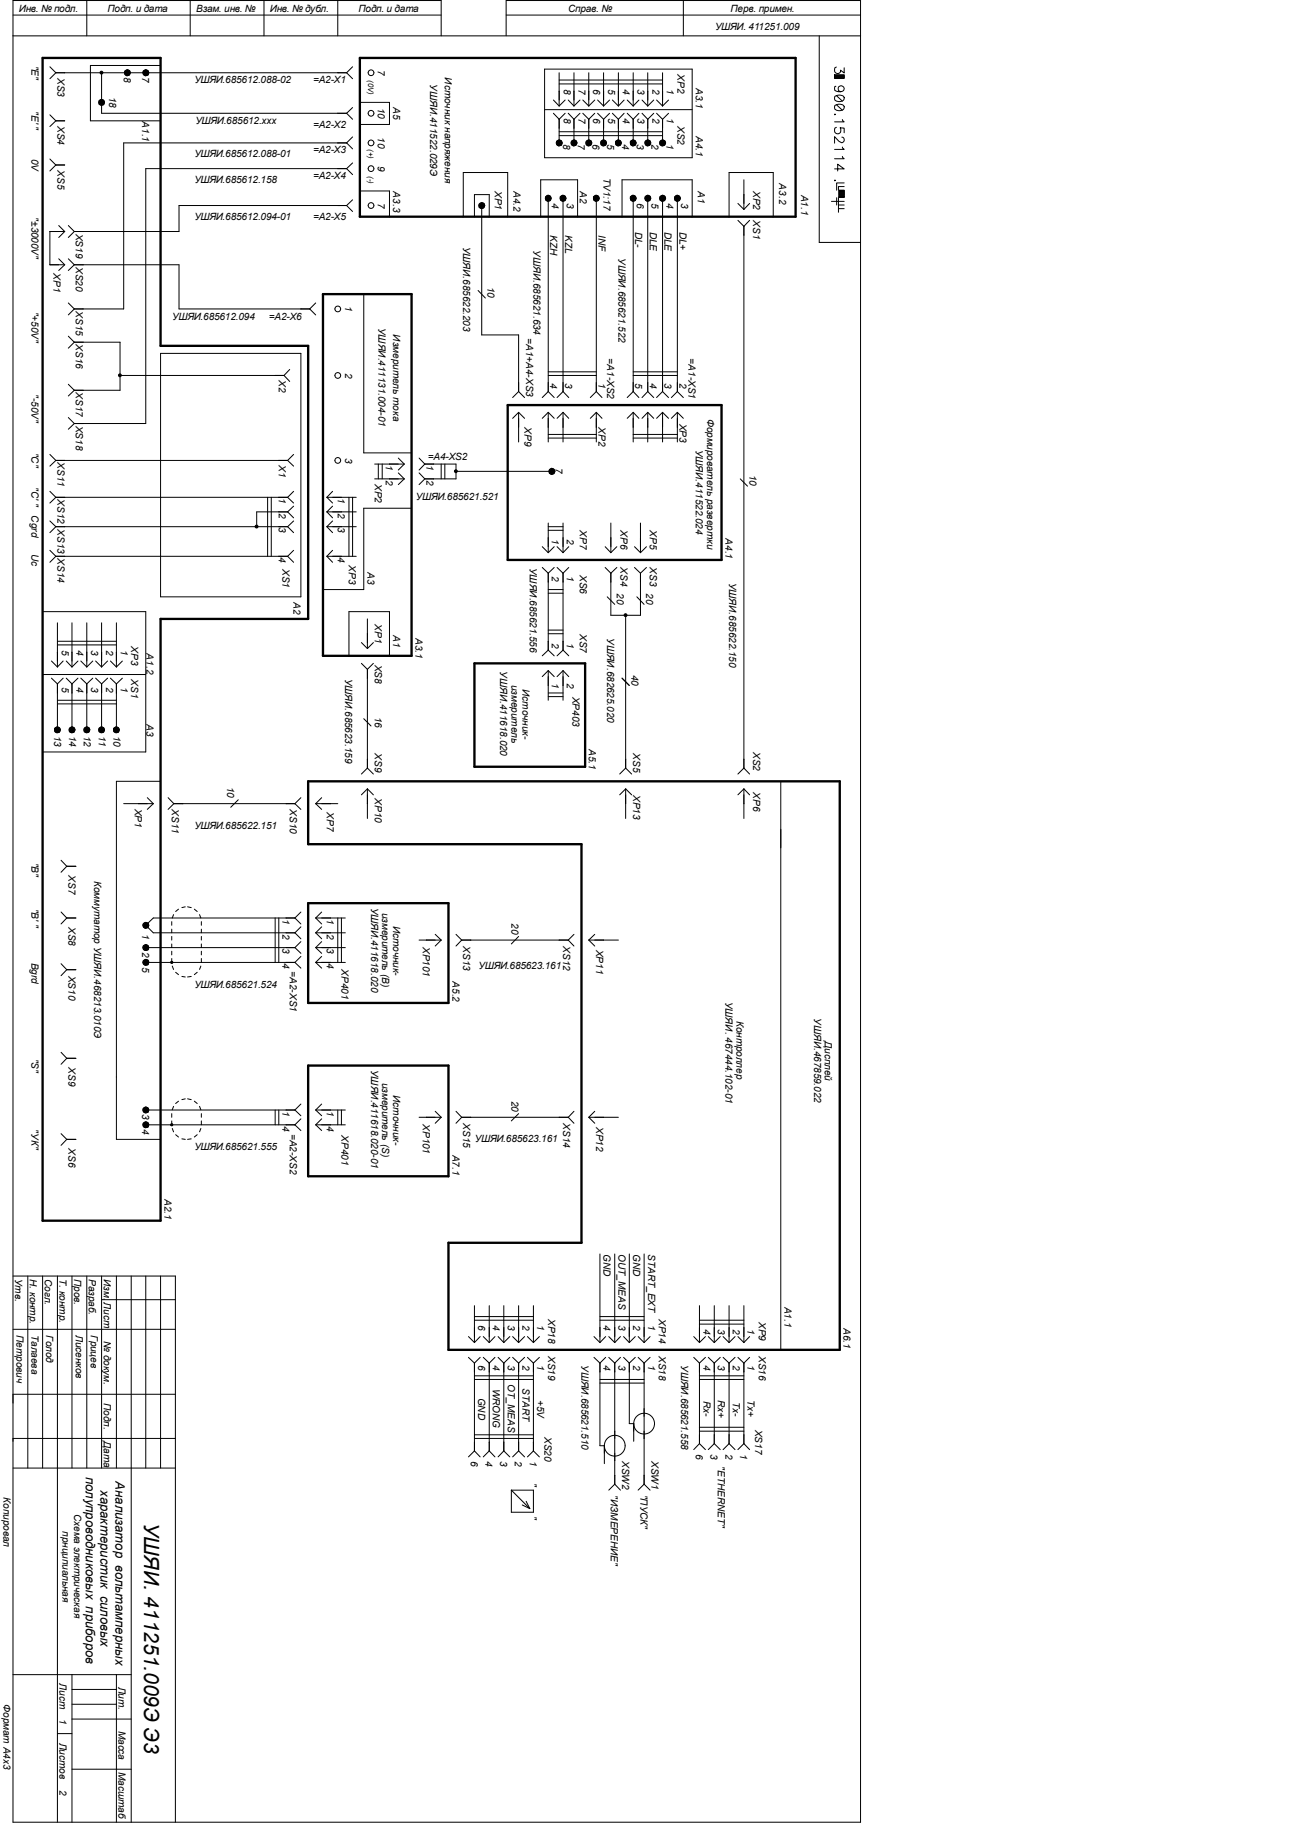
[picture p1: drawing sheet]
<svg xmlns="http://www.w3.org/2000/svg" width="210mm" height="297mm" viewBox="0 0 210 297" stroke-linecap="round" stroke-linejoin="round" font-family="sans-serif">
<g fill="#000" stroke="#000" stroke-width=".16">
<path d="M16.1 16.4l.4-.2 .4 .1 .1 .4-.1 .4h-.4l-.4-.1z" fill-rule="evenodd"/>
<path d="M20.3 11.6l.4-.3 .4 .2 .2 .4-.2 .3-.4 .2-.3-.3z" fill-rule="evenodd"/>
<path d="M23.3 11.6l.4-.3 .4 .2 .2 .4-.2 .3-.4 .2-.3-.3z" fill-rule="evenodd"/>
<path d="M78.1 33.3l.4-.3 .4 .1 .1 .4-.2 .4-.4 .1-.3-.2z" fill-rule="evenodd"/>
<path d="M88.9 32l.4-.2 .4 .2 .1 .3-.1 .4-.5 .1-.3-.2z" fill-rule="evenodd"/>
<path d="M90.7 23l.4-.2 .4 .1 .1 .4-.1 .4-.5 .1-.3-.2z" fill-rule="evenodd"/>
<path d="M91.3 32l.4-.2 .4 .2 .1 .3-.1 .4-.4 .1-.4-.2z" fill-rule="evenodd"/>
<path d="M93.1 23l.4-.2 .4 .1 .1 .4-.1 .4-.5 .1-.3-.2z" fill-rule="evenodd"/>
<path d="M95.5 23l.4-.2 .4 .1 .1 .4-.1 .4-.5 .1-.3-.2z" fill-rule="evenodd"/>
<path d="M96.7 32l.4-.2 .4 .2 .1 .3-.1 .4-.5 .1-.3-.2z" fill-rule="evenodd"/>
<path d="M97.9 23l.4-.2 .4 .1 .1 .4-.1 .4-.4 .1-.4-.2z" fill-rule="evenodd"/>
<path d="M100.3 23l.4-.2 .4 .1 .1 .4-.1 .4-.4 .1-.4-.2z" fill-rule="evenodd"/>
<path d="M102.7 23l.4-.2 .4 .1 .1 .4-.1 .4-.4 .1-.4-.2z" fill-rule="evenodd"/>
<path d="M102.7 32l.4-.2 .4 .2 .1 .3-.1 .4-.4 .1-.4-.2z" fill-rule="evenodd"/>
<path d="M105.1 23l.4-.2 .4 .1 .1 .4-.1 .4-.4 .1-.3-.2z" fill-rule="evenodd"/>
<path d="M105.1 32l.4-.2 .4 .2 .1 .3-.1 .4-.4 .1-.3-.2z" fill-rule="evenodd"/>
<path d="M107.5 23l.4-.2 .4 .1 .2 .4-.2 .4-.4 .1-.4-.2z" fill-rule="evenodd"/>
<path d="M107.5 32l.4-.2 .4 .2 .2 .3-.2 .4-.4 .1-.4-.2z" fill-rule="evenodd"/>
<path d="M109.9 32l.4-.2 .4 .2 .2 .3-.2 .4-.4 .1-.4-.2z" fill-rule="evenodd"/>
<path d="M89.5 76.6l.4-.3 .4 .2 .1 .3-.1 .4-.5 .1-.3-.2z" fill-rule="evenodd"/>
<path d="M8.9 118.7l.4-.3 .4 .2 .1 .3-.1 .4-.5 .1-.3-.2z" fill-rule="evenodd"/>
<path d="M11.3 118.7l.4-.3 .4 .2 .1 .3-.1 .4-.5 .1-.3-.2z" fill-rule="evenodd"/>
<path d="M13.7 118.7l.4-.3 .4 .2 .1 .3-.1 .4-.4 .1-.4-.2z" fill-rule="evenodd"/>
<path d="M16.1 118.7l.4-.3 .4 .2 .1 .3-.1 .4-.4 .1-.4-.2z" fill-rule="evenodd"/>
<path d="M18.5 118.7l.4-.3 .4 .2 .1 .3-.1 .4-.4 .1-.4-.2z" fill-rule="evenodd"/>
<path d="M23.3 150.5l.4-.2 .4 .1 .2 .3-.2 .4-.4 .2-.3-.3z" fill-rule="evenodd"/>
<path d="M23.3 156.5l.4-.2 .4 .1 .2 .4-.2 .4-.4 .1-.3-.2z" fill-rule="evenodd"/>
<path d="M23.3 154.1l.4-.2 .4 .2 .2 .3-.2 .4-.4 .1-.3-.2z" fill-rule="evenodd"/>
<path d="M27.9 156.7h.2v.2h-.2z" fill-rule="evenodd"/>
<path d="M23.3 180.6l.4-.3 .4 .2 .2 .3-.2 .4-.4 .1-.3-.2z" fill-rule="evenodd"/>
<path d="M23.3 183l.4-.2 .4 .1 .2 .3-.2 .4-.4 .1-.3-.1z" fill-rule="evenodd"/>
<path d="M27.9 183.1h.2v.2h-.2z" fill-rule="evenodd"/>
<circle cx="16.5" cy="11.8" r=".23"/>
<circle cx="19.5" cy="61.2" r=".23"/>
<circle cx="74.3" cy="76.8" r=".23"/>
<circle cx="41.8" cy="85.8" r=".23"/>
<circle cx="101.9" cy="100.2" r=".23"/>
</g>
<g fill="none" stroke="#000" stroke-width=".16">
<path d="M2.1 2.5h69.8M2.1 5.8h138.1M8.1 18.7l1 1M8.1 10.9l1 1M9.1 19.7h1.4M9.1 19.7l-1 .9M9.1 11.9h47.4M9.1 11.9l-1 .9M14.1 .1v5.7M16.6 11.9v6.6h39.9M26.2 10.7h-11.5v9h11.5M31 .1v5.7"/>
<path d="M43 .1v5.7M55 .1v5.7M56.5 18.5l.9 .9M56.5 11.9l.9 .9M57.4 17.5l-.9 1M57.4 10.9l-.9 1M58.6 16.7h4.9v3.6h-4.9M71.9 5.8v-5.7h-69.8v296.8h138.1v-296.8h-57.7v5.7M82.5 2.5h57.7M88.7 11.3h24.1v14.4h-24.1zM88.7 17.9h24.1M90.2 18.5l.9 .9"/>
<path d="M90.2 16.3l.9 1M91.1 11.9v5.4M91.1 19.4v3.9M91.1 13h16.8M91.1 13.7h16.8M92.1 18.5l-1 .9M92.1 16.3l-1 1M92.6 18.5l.9 .9M92.6 16.3l.9 1M93.5 11.9v5.4M93.5 19.4v3.9M94.5 18.5l-1 .9"/>
<path d="M94.5 16.3l-1 1M95 18.5l.9 .9M95 16.3l.9 1M95.9 11.9v5.4M95.9 19.4v3.9M96.9 18.5l-1 .9M96.9 16.3l-1 1M97.4 18.5l.9 .9M97.4 16.3l.9 1M98.3 11.9v5.4M98.3 19.4v3.9M99.3 18.5l-1 .9"/>
<path d="M99.3 16.3l-1 1M99.8 18.5l1 .9M99.8 16.3l1 1M100.8 11.9v5.4M100.8 19.4v3.9M101.7 18.5l-.9 .9M101.7 16.3l-.9 1M102.2 18.5l1 .9M102.2 16.3l1 1M103.2 11.9v5.4M103.2 19.4v3.9M104.1 18.5l-.9 .9"/>
<path d="M104.1 16.3l-.9 1M104.6 18.5l.9 .9M104.6 16.3l.9 1M105.5 11.9v5.4M105.5 19.4v3.9M106.5 18.5l-1 .9M106.5 16.3l-1 1M107 18.5l.9 .9M107 16.3l.9 1M107.9 11.9v5.4M107.9 19.4v3.9M108.9 18.5l-1 .9"/>
<path d="M108.9 16.3l-1 1M111.3 .1v5.7M133.5 5.8v33.7h6.7M136 12.2h1.5v.6h-1.5zM136 18.6h.1l-.1 .1zM136 12.2h1.5M136 12.3h1.5M136 12.4h1.5M136 12.5h1.5M136 12.6h1.5M136 12.7h1.5M136 15.7a1.07 1.07 0 0 1 1.5 .2v.2a.99 .99 0 0 1-1.5 .2z"/>
<path d="M136 17.2a1.07 1.07 0 0 1 1.5 .2v.2a.99 .99 0 0 1-1.5 .2zM136.2 14.1h-.2a.58 .58 0 0 0 .3 .8 .91 .91 0 0 0 1.2-.4 .49 .49 0 0 0-.4-.5 .49 .49 0 0 0-.5 .4 .49 .49 0 0 0 .4 .5M136.3 15.6l.9 .9M136.3 17.1l.9 .8M136.3 10.9a.53 .53 0 0 0-.4 .6 .53 .53 0 0 0 .6 .4 .53 .53 0 0 0 .4-.5l.6 .5v-.9M137.2 19.5l.3 .4h-1.5M8.1 25.9l1 1M9.1 26.9h1.4M9.1 26.9l-1 1M9.6 36.7l.9 1M10.5 37.7h-2.4v5.4h2.4M10.5 37.7l-.9 1"/>
<path d="M11.1 36.7l1 1M12.1 37.7l-1 1M56.5 33.5h-27.3v4.2h-17.1M56.5 23.3h-36.3v27h-8.1M56.5 23.3l.9 1M56.5 27.5h-32.8v41.5h-11.6M56.5 27.5l.9 .9M56.5 33.5l.9 1M57.4 22.3l-.9 1M57.4 26.5l-.9 1M57.4 32.6l-.9 .9M58.6 31.1h4.9v4.2"/>
<path d="M75.5 35.3v-7.2h7.2v7.2M77.3 35.3v-3.6h2.4v3.6M78.5 33.5v21.1h6v9.2M88.1 35.3v-6h6v6M89.3 32.2v31.6M91.1 21.5h16.8M91.1 22.1h16.8M91.7 32.2v31.6M97.2 32.2v31.6M101.3 35.3v-6h11.5v6M103.2 32.2v31.6M105.5 32.2v31.6"/>
<path d="M107.9 32.2v31.6M110.4 32.2v31.6M118.8 35.3v-7.2h7.2v7.2M120.2 35.9l1 1M120.2 33.1l1 1M121.2 29.3v4.8M121.2 36.9v88.2M122.1 35.9l-.9 1M122.1 33.1l-.9 1M135.5 32.8h2M136 27.5h1.5l-1-.7v1.1M136 29.4h.1l-.1 .1z"/>
<path d="M136.3 20.7a.54 .54 0 0 0-.4 .7 .54 .54 0 0 0 .7 .4 .54 .54 0 0 0 .4-.7l-.1-.3 .6 .1v.7M136.3 32.2v1.2M136.6 32.2v1.2M136.6 34h.9M136.7 31.7h.8M136.7 31.1h.8M136.7 31h.8M136.7 31.2h.8M136.7 31.3h.8M136.7 31.4h.8M136.7 31.5h.8M136.7 31.6h.8"/>
<path d="M136.7 31.8h.8M136.7 31.9h.8M136.7 32h.8M137.2 22.4h.2l.1 .2v.5a.32 .32 0 0 1-.6 .1l-.9-.9v1M137.2 24l.3 .3h-1.5M137.2 25.5l.3 .4h-1.5M137.5 29.8h-1.2v1.2M137.5 30.4h-.9v.6M137.5 32.1h-.8v.1h.8v-1.2h-.8v1.2M137.5 33.4h-.9v1.2M9.6 42.2l.9 .9M10.5 43.1l-.9 1"/>
<path d="M11.1 42.2l1 .9M11.1 49.4l1 .9M11.1 54.8l1 1M12.1 55.8h7.5v7.8h-7.5M12.1 43.1h17.1v7.2h21.3M12.1 43.1l-1 1M12.1 50.3l-1 1M12.1 55.8l-1 .9M26.2 57.6h22.8v39.6h-22.8zM50.5 50.3l.9 1M51.4 49.4l-.9 .9M59.3 47.9v25.9h7.8"/>
<path d="M77.9 47.3l1.2 1.3M8.1 74l1 1M9.1 75h37.8M9.1 75l-1 .9M11.1 62.6l1 1M11.1 68l1 1M12.1 63.6l-1 .9M12.1 69l-1 .9M19.6 61.2h26.7M46.3 61.2l.9 .9M46.9 75l.9 .9M47.2 60.2l-.9 1"/>
<path d="M47.8 74l-.9 1M61 75.6h4.9M61 78h4.9M61.6 75.6v2.4M62.3 75.6v2.4M64.9 74.6l1 1M64.9 77l1 1M65.9 75.6l-1 1M65.9 78l-1 1M68.3 74.6l.9 1M68.3 77l.9 1M69.2 75.6h5.1v2.4h-5.1"/>
<path d="M69.2 75.6l-.9 1M69.2 78l-.9 1M71.9 75.6v2.4M72.5 75.6v2.4M74.3 76.8h15.6M84.5 67.2v4.8M84.5 67.2l-1 1M84.5 67.2l1 1M84.5 63.8l-1 1M84.5 63.8l1 1M89.3 61.2h7.9M89.3 60.6h7.9"/>
<path d="M89.3 70.8h7.9M89.3 71.4h7.9M89.3 67.2v4.8M89.3 67.2l1 1M89.3 67.2l-1 1M89.3 63.8l-1 1M89.3 63.8l1 1M91.7 67.2v4.8M91.7 67.2l1 1M91.7 67.2l-.9 1M91.7 63.8l-.9 1M91.7 63.8l1 1"/>
<path d="M97.2 67.2v4.8M97.2 67.2l.9 1M97.2 67.2l-1 1M97.2 63.8l-1 1M97.2 63.8l.9 1M103.2 61.2h7.2M103.2 67.2v4.8M103.2 60.6h7.2M103.2 70.8h7.2M103.2 71.4h7.2M103.2 67.2l.9 1M103.2 67.2l-1 1"/>
<path d="M103.2 63.8l-1 1M103.2 63.8l.9 1M105.5 67.2v4.8M105.5 67.2l1 1M105.5 67.2l-.9 1M105.5 63.8l-.9 1M105.5 63.8l1 1M107.9 67.2v4.8M107.9 67.2l1 1M107.9 67.2l-.9 1M107.9 63.8l-.9 1M107.9 63.8l1 1"/>
<path d="M110.4 67.2v4.8M110.4 67.2l.9 1M110.4 67.2l-1 1M110.4 63.8l-1 1M110.4 63.8l.9 1M120.6 78l1.2 1.2M6.9 99.7h16.8v22.8h-16.8M8.1 84.9l1 .9M8.1 80.1l1 .9M8.1 89.7l1 .9M9.1 81h37.8M9.1 85.8h37.8"/>
<path d="M9.1 90.6h37.8M9.1 85.8l-1 1M9.1 81l-1 1M9.1 90.6l-1 1M43.6 81v9.6M44.2 81v9.6M46.9 83.4h-5.1v2.4M46.9 85.8l.9 1M46.9 83.4l.9 1M46.9 81l.9 1M46.9 90.6l.9 1M47.8 84.9l-.9 .9"/>
<path d="M47.8 82.5l-.9 .9M47.8 80.1l-.9 .9M47.8 89.7l-.9 .9M53.3 83.4h4.7M53.3 81h4.7M53.3 85.8h4.7M53.3 90.6h4.7M53.3 85.8l.9 1M53.3 83.4l.9 1M53.3 81l.9 1M53.3 90.6l.9 1M54.2 84.9l-.9 .9"/>
<path d="M54.2 82.5l-.9 .9M54.2 80.1l-.9 .9M54.2 89.7l-.9 .9M56.9 81v9.6M57.4 81v9.6M67.1 82.8h-7.8v13.3h-6.7M88.3 92.5l1 .9M88.3 89.1l1 .9M89.3 85.8h2.4M89.3 96.1h2.4M89.3 86.4h2.4M89.3 96.6h2.4"/>
<path d="M89.3 85.2v4.8M89.3 93.4v12.5M90.3 92.5l-1 .9M90.3 89.1l-1 .9M90.8 89.1l.9 .9M90.8 92.5l.9 .9M91.7 85.2v4.8M91.7 93.4v12.5M92.7 92.5l-1 .9M92.7 89.1l-1 .9M98.6 92.5l.9 .9M98.6 89.1l.9 .9"/>
<path d="M98.9 97.2l1.3 1.3M99.5 93.4v6.8h4.9v-6.8M99.5 85.2v4.8M100.5 92.5l-1 .9M100.5 89.1l-1 .9M103.4 92.5l1 .9M103.4 89.1l1 .9M103.8 97.2l1.1 1.3M104.4 85.2v4.8M105.3 92.5l-.9 .9M105.3 89.1l-.9 .9M6.9 109.9h16.8"/>
<path d="M8.4 110.5l1 .9M8.4 107.7l1 1M9.4 101.5v7.2M9.4 111.4v7.5M9.4 104.5h9.6M9.4 105.1h9.6M9.4 114.1h9.6M9.4 114.7h9.6M10.3 110.5l-.9 .9M10.3 107.7l-.9 1M10.8 110.5l.9 .9M10.8 107.7l.9 1"/>
<path d="M11.7 101.5v7.2M11.7 111.4v7.5M12.7 110.5l-1 .9M12.7 107.7l-1 1M13.2 110.5l.9 .9M13.2 107.7l.9 1M14.1 101.5v7.2M14.1 111.4v7.5M15.1 110.5l-1 .9M15.1 107.7l-1 1M15.6 110.5l1 .9M15.6 107.7l1 1"/>
<path d="M16.6 101.5v7.2M16.6 111.4v7.5M17.5 110.5l-.9 .9M17.5 107.7l-.9 1M18 110.5l1 .9M18 107.7l1 1M19 101.5v7.2M19 111.4v7.5M19.9 110.5l-.9 .9M19.9 107.7l-.9 1M56.9 106.8v-7.1h6.6v7.1M58.9 104.7l1 1"/>
<path d="M58.9 108.1l1 1M59.3 117.1l1.2 1.2M59.9 100.8v4.9M59.9 109.1v16M60.8 104.7l-.9 1M60.8 108.1l-.9 1M89.3 103.3h2.4M89.3 102.7h2.4M89.3 112.9h2.4M89.3 109.3v4.8M89.3 109.3l1 .9M89.3 109.3l-1 .9"/>
<path d="M89.3 105.9l-1 .9M89.3 105.9l1 .9M89.3 113.5h2.4M91.7 109.3v4.8M91.7 109.3l-.9 .9M91.7 109.3l1 .9M91.7 105.9l-.9 .9M91.7 105.9l1 .9M101.3 110.5l1.2 1.2M101.9 100.2v24.9M20.2 130.9h4.8M24 130l1 .9"/>
<path d="M25 130.9l-1 1M26.2 127.3h-7.2v58.3h7.2M27.4 130l.9 .9M28.3 130.9h19.7M28.3 130.9l-.9 1M38.8 130.3l-1.2 1.2M48 130.9l1 1M49 130l-1 .9M51.4 130.9h3.6M51.4 130.9l1 1M52.4 130l-1 .9M59.9 128.5v4.8"/>
<path d="M59.9 128.5l.9 1M59.9 128.5l-1 1M59.9 125.1l-1 1M59.9 125.1l.9 1M101.9 128.5v4.8M101.9 128.5l1 1M101.9 128.5l-.9 1M101.9 125.1l-.9 1M101.9 125.1l1 1M121.2 128.5v4.8M121.2 128.5l.9 1M121.2 128.5l-1 1"/>
<path d="M121.2 125.1l-1 1M121.2 125.1l.9 1M127.2 127.3v92.6M9.9 140.2l1 .9M9.9 148.6l1 1M9.9 157l1 1M10.9 141.1h1.5M10.9 141.1l-1 1M10.9 149.6h1.5M10.9 149.6l-1 .9M10.9 158h1.5M10.9 158l-1 1"/>
<path d="M23.7 156.8h24.3M23.7 154.4h24.3M28 150.2v.5M28 151.4v.6M28 152.6v.6M28 153.8v.6M28 155v.6M28 156.2v.6M28.1 157.4l.2 .5M28.3 149l-.2 .6M28.6 158.4l.5 .4M29.1 148.1l-.5 .4"/>
<path d="M29.6 159.1l.6 .1M30.2 147.7l-.6 .2M30.6 147.7l.6 .2M31.2 159.1l-.6 .1M31.7 148.1l.4 .4M32.1 158.4l-.4 .4M32.5 149l.2 .6M32.7 157.4l-.2 .5M32.8 150.2v.5M32.8 151.4v.6M32.8 152.6v.6M32.8 153.8v.6"/>
<path d="M32.8 155v.6M32.8 156.2v.6M44.8 149.6v7.2M45.4 149.6v7.2M48 149.6h-23l-1.3 1.1 1.3 1.3h23M48 152l1 1M48 149.6l1 .9M48 156.8l1 .9M48 154.4l1 .9M49 151l-1 1M49 148.6l-1 1M49 155.8l-1 1"/>
<path d="M49 153.4l-1 1M51.4 152h4.9M51.4 152l1 1M51.4 149.6h4.9M51.4 156.8h4.9M51.4 154.4h4.9M51.4 149.6l1 .9M51.4 156.8l1 .9M51.4 154.4l1 .9M52.4 151l-1 1M52.4 148.6l-1 1M52.4 155.8l-1 1"/>
<path d="M52.4 153.4l-1 1M55 149.6v7.2M55.6 149.6v7.2M68.3 153.2h3.6M70.9 152.2l1 1M71.9 153.2l-1 .9M74.3 152.2l.9 1M75.2 153.2h17.4M75.2 153.2l-.9 .9M84.5 152.6l-1.2 1.2M92.6 153.2l.9 .9M93.5 152.2l-.9 1"/>
<path d="M95.9 153.2h4.9M95.9 153.2l1 .9M96.9 152.2l-1 1M9.9 171.4l1 1M10.9 172.4h1.5M10.9 172.4l-1 1M29.1 179.4l-.5 .4M30.2 179l-.6 .2M30.6 179l.6 .2M31.7 179.4l.4 .4M49 179.9l-1 .9M52.4 179.9l-1 .9"/>
<path d="M9.9 184.7l1 .9M10.9 185.6h1.5M10.9 185.6l-1 1M23.7 180.8h24.3M23.7 183.3h24.3M28 181.4v.6M28 182.6v.7M28.1 183.9l.2 .5M28.3 180.3l-.2 .5M28.6 184.9l.5 .4M29.6 185.5l.6 .1M31.2 185.5l-.6 .1"/>
<path d="M32.1 184.9l-.4 .4M32.5 180.3l.2 .5M32.7 183.9l-.2 .5M32.8 181.4v.6M32.8 182.6v.7M44.8 180.8v2.5M45.4 180.8v2.5M48 180.8l1 1M48 183.3l1 .9M49 182.3l-1 1M51.4 180.8h4.9M51.4 180.8l1 1"/>
<path d="M51.4 183.3h4.9M51.4 183.3l1 .9M52.4 182.3l-1 1M55 180.8v2.5M55.6 180.8v2.5M68.3 182h3.6M70.9 181.1l1 .9M71.9 182l-1 1M74.3 181.1l.9 .9M75.2 182h17.4M75.2 182l-.9 1M84.5 181.4l-1.2 1.2"/>
<path d="M92.6 182l.9 1M93.5 181.1l-.9 .9M95.9 182h4.9M95.9 182l1 1M96.9 181.1l-1 .9M2.1 207.9h26.5v89M2.1 216.6h26.5M4.5 207.9v31.3M6.9 207.9v31.3M9.4 207.9v89M11.7 207.9v31.3M14.1 207.9v31.3"/>
<path d="M16.6 207.9v31.3M16.6 211.8h12M19 207.9v31.3M21.4 207.9v89M23.7 207.9v31.3M26.2 207.9v31.3M76.3 217.8l1 .9M77.3 214.5h9.6M77.3 215.1h9.6M77.3 212.7v6M78.2 217.8l-.9 .9M78.7 217.8l1 .9"/>
<path d="M79.7 212.7v6M80.6 217.8l-.9 .9M81.2 217.8l.9 .9M82.1 212.7v6M83.1 217.8l-1 .9M83.5 217.8l1 .9M84.5 212.7v6M85.5 217.8l-1 .9M85.9 217.8l1 .9M86.9 212.7v6M87.9 217.8l-1 .9M96.8 217.8l.9 .9"/>
<path d="M97.7 214.5h7.2M97.7 215.1h7.2M97.7 204.3v14.4M98.7 217.8l-1 .9M99.2 217.8l1 .9M100.2 204.3v14.4M101.1 217.8l-.9 .9M101.6 217.8l.9 .9M102.5 204.3v14.4M103.5 217.8l-1 .9M104 217.8l.9 .9M104.9 204.3v14.4"/>
<path d="M105.9 217.8l-1 .9M113 217.8l1 .9M114 215.1h7.2M114 215.7h7.2M114 212.7v6M114.9 217.8l-.9 .9M115.4 217.8l1 .9M116.4 212.7v6M117.3 217.8l-.9 .9M117.8 217.8l1 .9M118.8 212.7v6M119.8 217.8l-1 .9"/>
<path d="M120.2 217.8l1 .9M121.2 212.7v6M122.1 217.8l-.9 .9M2.1 234.4h26.5M2.1 239.2h26.5M2.1 227.2h26.5M76.3 221.1l1 1M77.3 224.2h9.6M77.3 224.7h9.6M77.3 234.4h9.6M77.3 233.8h9.6M77.3 222.1v14.3"/>
<path d="M77.3 236.4l.9 1M77.3 236.4l-1 1M78.2 221.1l-.9 1M78.7 221.1l1 1M79.7 222.1v14.3M79.7 236.4l.9 1M79.7 236.4l-1 1M80.6 221.1l-.9 1M81.2 221.1l.9 1M82.1 222.1v14.3M82.1 236.4l1 1M82.1 236.4l-.9 1"/>
<path d="M83.1 221.1l-1 1M83.5 221.1l1 1M84.5 222.1v14.3M84.5 236.4l1 1M84.5 236.4l-1 1M85.5 221.1l-1 1M85.9 221.1l1 1M86.9 222.1v14.3M86.9 236.4l1 1M86.9 236.4l-1 1M87.9 221.1l-1 1M96.8 221.1l.9 1"/>
<path d="M97.7 224.7h7.2M97.7 222.1v13.4h.8M97.7 225.3h7.2M98.5 235.5v3M98.7 221.1l-1 1M99.2 221.1l1 1M100.2 222.1v19.7M101.1 221.1l-.9 1M101.6 221.1l.9 1M102.5 222.1v9.8h.8M103.3 231.9v2.9M103.5 221.1l-1 1"/>
<path d="M104 221.1l.9 1M104.9 222.1v19.7M105.9 221.1l-1 1M113 221.1l1 1M114 224.2h7.2M114 224.7h7.2M114 232.5h7.2M114 233.2h7.2M114 222.1v13.1M114 235.2l.9 1M114 235.2l-1 1M114.9 221.1l-.9 1"/>
<path d="M115.4 221.1l1 1M116.4 222.1v13.1M116.4 235.2l.9 1M116.4 235.2l-1 1M117.3 221.1l-.9 1M117.8 221.1l1 1M118.8 222.1v13.1M118.8 235.2l1 1M118.8 235.2l-1 1M119.8 221.1l-1 1M120.2 221.1l1 1M121.2 222.1v13.1"/>
<path d="M121.2 235.2l.9 1M121.2 235.2l-1 1M122.1 221.1l-.9 1M83.3 242.8h3.6v3.6h-3.6zM83.3 242.8l3 3M85.1 245.2l1.2 .6M85.7 244.6l.6 1.2M100.2 241.8l-1 1M100.2 241.8l.9 1M104.9 241.8l-.9 1M104.9 241.8l1 1M2.1 272.8h19.3"/>
<path d="M11.7 272.8v24.1M11.7 275.3h7.3M11.7 277.7h7.3M19 272.8v24.1M9.4 282.4h2.3M11.7 280.1h9.7M11.7 288.2h9.7"/>
<circle cx="16.6" cy="16.7" r=".47"/>
<circle cx="20.7" cy="11.9" r=".47"/>
<circle cx="23.7" cy="11.9" r=".47"/>
<circle cx="60.5" cy="18.5" r=".47"/>
<circle cx="60.5" cy="11.9" r=".47"/>
<circle cx="60.5" cy="27.5" r=".47"/>
<circle cx="60.5" cy="23.3" r=".47"/>
<circle cx="60.5" cy="33.5" r=".47"/>
<circle cx="78.5" cy="33.5" r=".47"/>
<circle cx="89.3" cy="32.3" r=".47"/>
<circle cx="91.1" cy="23.3" r=".47"/>
<circle cx="91.7" cy="32.3" r=".47"/>
<circle cx="93.5" cy="23.3" r=".47"/>
<circle cx="95.9" cy="23.3" r=".47"/>
<circle cx="97.2" cy="32.3" r=".47"/>
<circle cx="98.3" cy="23.3" r=".47"/>
<circle cx="100.8" cy="23.3" r=".47"/>
<circle cx="103.2" cy="23.3" r=".47"/>
<circle cx="103.2" cy="32.3" r=".47"/>
<circle cx="105.5" cy="23.3" r=".47"/>
<circle cx="105.5" cy="32.3" r=".47"/>
<circle cx="107.9" cy="23.3" r=".47"/>
<circle cx="107.9" cy="32.3" r=".47"/>
<circle cx="110.4" cy="32.3" r=".47"/>
<circle cx="55" cy="50.3" r=".47"/>
<circle cx="55" cy="61.2" r=".47"/>
<circle cx="55" cy="75" r=".47"/>
<circle cx="89.9" cy="76.8" r=".47"/>
<circle cx="9.4" cy="118.9" r=".47"/>
<circle cx="11.7" cy="118.9" r=".47"/>
<circle cx="14.1" cy="118.9" r=".47"/>
<circle cx="16.6" cy="118.9" r=".47"/>
<circle cx="19" cy="118.9" r=".47"/>
<circle cx="23.7" cy="156.8" r=".47"/>
<circle cx="23.7" cy="154.4" r=".47"/>
<circle cx="23.7" cy="150.7" r=".47"/>
<circle cx="28" cy="156.8" r=".17"/>
<circle cx="23.7" cy="180.8" r=".47"/>
<circle cx="23.7" cy="183.3" r=".47"/>
<circle cx="28" cy="183.3" r=".17"/>
<circle cx="100.2" cy="235.5" r="1.69"/>
<circle cx="104.9" cy="231.9" r="1.69"/>
</g>
<path d="M6.9 9.4h19.3v46.9h24v44.5h-24v98.1h-19.3zM58.6 9.4h71v25.9h-71zM52.6 47.9h14.5v58.9h-14.5zM82.7 66h34.9v25.2h-34.9zM77.3 108.1h18v16.8h-18zM50.2 127.3h86.6v92.6h-63.7v-17.4h21.6v-65h-44.5zM50.2 147.2h22.9v16.2h-22.9zM50.2 173.6h22.9v18h-22.9z" fill="none" stroke="#000" stroke-width=".38"/>
<text font-size="3.4" x="23.5" y="248.1" transform="rotate(90 23.5 248.1)">УШЯИ. 411251.009Э Э3</text>
<g font-size="2.1">
<text x="14" y="240.6" transform="rotate(90 14 240.6)">полупроводниковых приборов</text>
<text x="16.4" y="242.8" transform="rotate(90 16.4 242.8)">характеристик силовых</text>
<text x="18.8" y="241.3" transform="rotate(90 18.8 241.3)">Анализатор вольтамперных</text>
</g>
<g font-size="1.6">
<text x="3.1" y="2">Инв. № подл.</text>
<text x="17.5" y="2">Подп. и дата</text>
<text x="32" y="2">Взам. инв. №</text>
<text x="44" y="2">Инв. № дубл.</text>
<text x="58.4" y="2">Подп. и дата</text>
<text x="92.6" y="2">Справ. №</text>
<text x="116.5" y="4.9">УШЯИ. 411251.009</text>
<text x="119" y="2">Перв. примен.</text>
<text x="5.1" y="10.7" transform="rotate(90 5.1 10.7)">&quot;E&quot;</text>
<text x="61.6" y="11.4" transform="rotate(90 61.6 11.4)">7</text>
<text x="9.4" y="12.7" transform="rotate(90 9.4 12.7)">XS3</text>
<text x="17.8" y="15.7" transform="rotate(90 17.8 15.7)">18</text>
<text x="20.2" y="12.6" transform="rotate(90 20.2 12.6)">8</text>
<text x="23.2" y="12.6" transform="rotate(90 23.2 12.6)">7</text>
<text x="31.7" y="13.5">УШЯИ.685612.088-02</text>
<text x="51" y="13.5">=A2-X1</text>
<text x="61.6" y="17.5" transform="rotate(90 61.6 17.5)">10</text>
<text x="64.1" y="17.4" transform="rotate(90 64.1 17.4)">A5</text>
<text x="70.1" y="13.8" transform="rotate(90 70.1 13.8)">УШЯИ.411522.029Э</text>
<text x="72.5" y="12.6" transform="rotate(90 72.5 12.6)">Источник напряжения</text>
<text x="91.9" y="14.5" transform="rotate(90 91.9 14.5)">8</text>
<text x="94.2" y="14.5" transform="rotate(90 94.2 14.5)">7</text>
<text x="96.6" y="14.5" transform="rotate(90 96.6 14.5)">6</text>
<text x="99.1" y="14.5" transform="rotate(90 99.1 14.5)">5</text>
<text x="101.5" y="14.5" transform="rotate(90 101.5 14.5)">4</text>
<text x="103.9" y="14.5" transform="rotate(90 103.9 14.5)">3</text>
<text x="106.3" y="14.5" transform="rotate(90 106.3 14.5)">2</text>
<text x="108.7" y="14.5" transform="rotate(90 108.7 14.5)">1</text>
<text x="110.4" y="12.1" transform="rotate(90 110.4 12.1)">XP2</text>
<text x="113.4" y="14.4" transform="rotate(90 113.4 14.4)">А3.1</text>
<text x="5.1" y="18.1" transform="rotate(90 5.1 18.1)">&quot;E' &quot;</text>
<text x="9.4" y="20.5" transform="rotate(90 9.4 20.5)">XS4</text>
<text x="23.2" y="19.8" transform="rotate(90 23.2 19.8)">A1.1</text>
<text x="31.8" y="20.2">УШЯИ.685612.xxx</text>
<text x="51" y="20.8">=A2-X2</text>
<text x="61.6" y="22.4" transform="rotate(90 61.6 22.4)">10</text>
<text x="91.7" y="23.4" transform="rotate(90 91.7 23.4)">8</text>
<text x="91.9" y="19.3" transform="rotate(90 91.9 19.3)">8</text>
<text x="94.2" y="23.4" transform="rotate(90 94.2 23.4)">7</text>
<text x="94.2" y="19.3" transform="rotate(90 94.2 19.3)">7</text>
<text x="96.5" y="23.4" transform="rotate(90 96.5 23.4)">6</text>
<text x="96.6" y="19.3" transform="rotate(90 96.6 19.3)">6</text>
<text x="98.9" y="23.4" transform="rotate(90 98.9 23.4)">5</text>
<text x="99.1" y="19.3" transform="rotate(90 99.1 19.3)">5</text>
<text x="101.3" y="23.4" transform="rotate(90 101.3 23.4)">4</text>
<text x="101.5" y="19.3" transform="rotate(90 101.5 19.3)">4</text>
<text x="103.8" y="23.4" transform="rotate(90 103.8 23.4)">3</text>
<text x="103.9" y="19.3" transform="rotate(90 103.9 19.3)">3</text>
<text x="106.2" y="23.4" transform="rotate(90 106.2 23.4)">2</text>
<text x="106.3" y="19.3" transform="rotate(90 106.3 19.3)">2</text>
<text x="108.6" y="23.4" transform="rotate(90 108.6 23.4)">1</text>
<text x="108.7" y="19.3" transform="rotate(90 108.7 19.3)">1</text>
<text x="110.4" y="20.5" transform="rotate(90 110.4 20.5)">XS2</text>
<text x="113.4" y="22.1" transform="rotate(90 113.4 22.1)">А4.1</text>
<text x="5.1" y="25.9" transform="rotate(90 5.1 25.9)">0V</text>
<text x="9.4" y="27.7" transform="rotate(90 9.4 27.7)">XS5</text>
<text x="31.7" y="25.6">УШЯИ.685612.088-01</text>
<text x="31.7" y="29.8">УШЯИ.685612.158</text>
<text x="51" y="25">=A2-X3</text>
<text x="51" y="29.2">=A2-X4</text>
<text x="61.6" y="27" transform="rotate(90 61.6 27)">9</text>
<text x="98.3" y="29" transform="rotate(90 98.3 29)">TV1:17</text>
<text x="127" y="29.9" transform="rotate(90 127 29.9)">A3.2</text>
<text x="5.1" y="35.4" transform="rotate(90 5.1 35.4)">&quot;±3000V&quot;</text>
<text x="31.7" y="35.8">УШЯИ.685612.094-01</text>
<text x="51" y="35.8">=A2-X5</text>
<text x="61.6" y="33" transform="rotate(90 61.6 33)">7</text>
<text x="64.1" y="31.2" transform="rotate(90 64.1 31.2)">A3.3</text>
<text x="80.6" y="31.1" transform="rotate(90 80.6 31.1)">XP1</text>
<text x="83.7" y="31.1" transform="rotate(90 83.7 31.1)">A4.2</text>
<text x="89.9" y="33" transform="rotate(90 89.9 33)">4</text>
<text x="92.3" y="33" transform="rotate(90 92.3 33)">3</text>
<text x="94.4" y="31.1" transform="rotate(90 94.4 31.1)">A2</text>
<text x="103.8" y="33" transform="rotate(90 103.8 33)">6</text>
<text x="106.2" y="33" transform="rotate(90 106.2 33)">5</text>
<text x="108.6" y="33" transform="rotate(90 108.6 33)">4</text>
<text x="111" y="33" transform="rotate(90 111 33)">3</text>
<text x="113.7" y="31.1" transform="rotate(90 113.7 31.1)">A1</text>
<text x="122.7" y="31.1" transform="rotate(90 122.7 31.1)">XP2</text>
<text x="122.7" y="35.9" transform="rotate(90 122.7 35.9)">XS1</text>
<text x="130.6" y="31.7" transform="rotate(90 130.6 31.7)">A1.1</text>
<text x="12.4" y="38.1" transform="rotate(90 12.4 38.1)">XS19</text>
<text x="75.5" y="40.2" transform="rotate(90 75.5 40.2)">УШЯИ.685622.203</text>
<text x="86.9" y="40.8" transform="rotate(90 86.9 40.8)">УШЯИ.685621.634</text>
<text x="89.7" y="38.3" transform="rotate(90 89.7 38.3)">KZH</text>
<text x="92.1" y="38.3" transform="rotate(90 92.1 38.3)">KZL</text>
<text x="97.5" y="38.3" transform="rotate(90 97.5 38.3)">INF</text>
<text x="103.5" y="37.7" transform="rotate(90 103.5 37.7)">DL-</text>
<text x="105.9" y="37.7" transform="rotate(90 105.9 37.7)">DLE</text>
<text x="108.3" y="37.7" transform="rotate(90 108.3 37.7)">DLE</text>
<text x="110.7" y="37.7" transform="rotate(90 110.7 37.7)">DL+</text>
<text x="8.7" y="44.5" transform="rotate(90 8.7 44.5)">XP1</text>
<text x="12.4" y="43.5" transform="rotate(90 12.4 43.5)">XS20</text>
<text x="79.4" y="46.7" transform="rotate(90 79.4 46.7)">10</text>
<text x="100.8" y="42" transform="rotate(90 100.8 42)">УШЯИ.685621.522</text>
<text x="5.1" y="50.8" transform="rotate(90 5.1 50.8)">&quot;+50V&quot;</text>
<text x="12.4" y="50.7" transform="rotate(90 12.4 50.7)">XS15</text>
<text x="28.1" y="52.1">УШЯИ.685612.094</text>
<text x="43.8" y="52.1">=A2-X6</text>
<text x="56.3" y="49.9" transform="rotate(90 56.3 49.9)">1</text>
<text x="61.7" y="53.4" transform="rotate(90 61.7 53.4)">УШЯИ.411131.004-01</text>
<text x="12.4" y="56.1" transform="rotate(90 12.4 56.1)">XS16</text>
<text x="64.1" y="54.5" transform="rotate(90 64.1 54.5)">Измеритель тока</text>
<text x="85.7" y="55.1" transform="rotate(90 85.7 55.1)">=A1+A4-XS3</text>
<text x="98.9" y="58.4" transform="rotate(90 98.9 58.4)">=A1-XS2</text>
<text x="112.2" y="58.4" transform="rotate(90 112.2 58.4)">=A1-XS1</text>
<text x="5.1" y="64.2" transform="rotate(90 5.1 64.2)">&quot;-50V&quot;</text>
<text x="12.4" y="63.9" transform="rotate(90 12.4 63.9)">XS17</text>
<text x="45.4" y="61.9" transform="rotate(90 45.4 61.9)">X2</text>
<text x="56.3" y="60.7" transform="rotate(90 56.3 60.7)">2</text>
<text x="89.7" y="62.4" transform="rotate(90 89.7 62.4)">4</text>
<text x="92.1" y="62.4" transform="rotate(90 92.1 62.4)">3</text>
<text x="97.5" y="62.4" transform="rotate(90 97.5 62.4)">1</text>
<text x="103.5" y="62.4" transform="rotate(90 103.5 62.4)">5</text>
<text x="105.9" y="62.4" transform="rotate(90 105.9 62.4)">4</text>
<text x="108.3" y="62.4" transform="rotate(90 108.3 62.4)">3</text>
<text x="110.7" y="62.4" transform="rotate(90 110.7 62.4)">2</text>
<text x="12.4" y="69.3" transform="rotate(90 12.4 69.3)">XS18</text>
<text x="85.4" y="69.6" transform="rotate(90 85.4 69.6)">XP9</text>
<text x="97.5" y="69.6" transform="rotate(90 97.5 69.6)">XP2</text>
<text x="110.7" y="69" transform="rotate(90 110.7 69)">XP3</text>
<text x="115.2" y="68.2" transform="rotate(90 115.2 68.2)">Формирователь развертки</text>
<text x="5.1" y="73.8" transform="rotate(90 5.1 73.8)">&quot;C&quot;</text>
<text x="9.4" y="75.4" transform="rotate(90 9.4 75.4)">XS11</text>
<text x="45.4" y="75.8" transform="rotate(90 45.4 75.8)">X1</text>
<text x="56.3" y="74.5" transform="rotate(90 56.3 74.5)">3</text>
<text x="62.9" y="75.7" transform="rotate(90 62.9 75.7)">1</text>
<text x="69.5" y="75.7" transform="rotate(90 69.5 75.7)">1</text>
<text x="69.7" y="74.9">=A4-XS2</text>
<text x="90.5" y="76.3" transform="rotate(90 90.5 76.3)">7</text>
<text x="113.4" y="73.3" transform="rotate(90 113.4 73.3)">УШЯИ.411522.024</text>
<text x="122.1" y="77.4" transform="rotate(90 122.1 77.4)">10</text>
<text x="5.1" y="79.4" transform="rotate(90 5.1 79.4)">&quot;C' &quot;</text>
<text x="5.1" y="84" transform="rotate(90 5.1 84)">Cgrd</text>
<text x="9.4" y="81.4" transform="rotate(90 9.4 81.4)">XS12 XS13 XS14</text>
<text x="45.4" y="81.2" transform="rotate(90 45.4 81.2)">1</text>
<text x="45.4" y="83.6" transform="rotate(90 45.4 83.6)">2</text>
<text x="55" y="81.2" transform="rotate(90 55 81.2)">1</text>
<text x="55" y="83.6" transform="rotate(90 55 83.6)">2</text>
<text x="61" y="78.8" transform="rotate(90 61 78.8)">XP2</text>
<text x="62.9" y="78.1" transform="rotate(90 62.9 78.1)">2</text>
<text x="67.8" y="81.5">УШЯИ.685621.521</text>
<text x="69.5" y="78.1" transform="rotate(90 69.5 78.1)">2</text>
<text x="45.4" y="85.9" transform="rotate(90 45.4 85.9)">3</text>
<text x="55" y="85.9" transform="rotate(90 55 85.9)">3</text>
<text x="89.9" y="87.9" transform="rotate(90 89.9 87.9)">1</text>
<text x="92.3" y="87.9" transform="rotate(90 92.3 87.9)">2</text>
<text x="94.4" y="86.4" transform="rotate(90 94.4 86.4)">XP7</text>
<text x="101.1" y="86.4" transform="rotate(90 101.1 86.4)">XP6</text>
<text x="105.9" y="86.4" transform="rotate(90 105.9 86.4)">XP5</text>
<text x="118.2" y="87.7" transform="rotate(90 118.2 87.7)">A4.1</text>
<text x="5.1" y="90.2" transform="rotate(90 5.1 90.2)">Uc</text>
<text x="45.4" y="90.8" transform="rotate(90 45.4 90.8)">4</text>
<text x="46" y="92.7" transform="rotate(90 46 92.7)">XS1</text>
<text x="55" y="90.8" transform="rotate(90 55 90.8)">4</text>
<text x="56.9" y="92.1" transform="rotate(90 56.9 92.1)">XP3</text>
<text x="59.9" y="93.2" transform="rotate(90 59.9 93.2)">A3</text>
<text x="86.3" y="92.5" transform="rotate(90 86.3 92.5)">УШЯИ.685621.556</text>
<text x="89.9" y="93.9" transform="rotate(90 89.9 93.9)">2</text>
<text x="92.3" y="93.9" transform="rotate(90 92.3 93.9)">1</text>
<text x="94.4" y="93.6" transform="rotate(90 94.4 93.6)">XS6</text>
<text x="101.1" y="92.5" transform="rotate(90 101.1 92.5)">XS4</text>
<text x="105.9" y="92.5" transform="rotate(90 105.9 92.5)">XS3</text>
<text x="118.8" y="95" transform="rotate(90 118.8 95)">УШЯИ.685622.150</text>
<text x="47.8" y="98" transform="rotate(90 47.8 98)">A2</text>
<text x="61" y="101.7" transform="rotate(90 61 101.7)">XP1</text>
<text x="100.5" y="96.6" transform="rotate(90 100.5 96.6)">20</text>
<text x="105.3" y="96.6" transform="rotate(90 105.3 96.6)">20</text>
<text x="10.1" y="105.9" transform="rotate(90 10.1 105.9)">5</text>
<text x="12.5" y="105.9" transform="rotate(90 12.5 105.9)">4</text>
<text x="14.9" y="105.9" transform="rotate(90 14.9 105.9)">3</text>
<text x="17.3" y="105.9" transform="rotate(90 17.3 105.9)">2</text>
<text x="19.7" y="105.9" transform="rotate(90 19.7 105.9)">1</text>
<text x="21.4" y="105.3" transform="rotate(90 21.4 105.3)">XP3</text>
<text x="23.9" y="106.5" transform="rotate(90 23.9 106.5)">А1.2</text>
<text x="64.1" y="103.5" transform="rotate(90 64.1 103.5)">A1</text>
<text x="67.7" y="103.9" transform="rotate(90 67.7 103.9)">A3.1</text>
<text x="89.9" y="104.7" transform="rotate(90 89.9 104.7)">2</text>
<text x="92.3" y="104.7" transform="rotate(90 92.3 104.7)">1</text>
<text x="94.4" y="103.2" transform="rotate(90 94.4 103.2)">XS7</text>
<text x="98.9" y="104" transform="rotate(90 98.9 104)">УШЯИ.682625.020</text>
<text x="10.1" y="111.9" transform="rotate(90 10.1 111.9)">5</text>
<text x="12.5" y="111.9" transform="rotate(90 12.5 111.9)">4</text>
<text x="14.9" y="111.9" transform="rotate(90 14.9 111.9)">3</text>
<text x="17.3" y="111.9" transform="rotate(90 17.3 111.9)">2</text>
<text x="19.7" y="111.9" transform="rotate(90 19.7 111.9)">1</text>
<text x="21.4" y="110.7" transform="rotate(90 21.4 110.7)">XS1</text>
<text x="56.3" y="110.6" transform="rotate(90 56.3 110.6)">УШЯИ.685623.159</text>
<text x="61" y="108.3" transform="rotate(90 61 108.3)">XS8</text>
<text x="81.5" y="109.4" transform="rotate(90 81.5 109.4)">УШЯИ.411618.020</text>
<text x="83.3" y="111.6" transform="rotate(90 83.3 111.6)">измеритель</text>
<text x="85.1" y="112.3" transform="rotate(90 85.1 112.3)">Источник-</text>
<text x="89.9" y="111.2" transform="rotate(90 89.9 111.2)">1</text>
<text x="92.3" y="111.2" transform="rotate(90 92.3 111.2)">2</text>
<text x="93.3" y="113.5" transform="rotate(90 93.3 113.5)">XP403</text>
<text x="102.9" y="109.9" transform="rotate(90 102.9 109.9)">40</text>
<text x="8.8" y="119.9" transform="rotate(90 8.8 119.9)">13</text>
<text x="11.3" y="119.9" transform="rotate(90 11.3 119.9)">14</text>
<text x="13.7" y="119.9" transform="rotate(90 13.7 119.9)">12</text>
<text x="16.1" y="119.9" transform="rotate(90 16.1 119.9)">11</text>
<text x="18.5" y="119.9" transform="rotate(90 18.5 119.9)">10</text>
<text x="23.9" y="118" transform="rotate(90 23.9 118)">А3</text>
<text x="61" y="116.8" transform="rotate(90 61 116.8)">16</text>
<text x="61" y="122.7" transform="rotate(90 61 122.7)">XS9</text>
<text x="95.9" y="122" transform="rotate(90 95.9 122)">A5.1</text>
<text x="103.2" y="122.7" transform="rotate(90 103.2 122.7)">XS5</text>
<text x="122.7" y="122.5" transform="rotate(90 122.7 122.5)">XS2</text>
<text x="22" y="131.7" transform="rotate(90 22 131.7)">XP1</text>
<text x="28" y="131.9" transform="rotate(90 28 131.9)">XS11</text>
<text x="37" y="128.2" transform="rotate(90 37 128.2)">10</text>
<text x="47.2" y="131.9" transform="rotate(90 47.2 131.9)">XS10</text>
<text x="61" y="130.1" transform="rotate(90 61 130.1)">XP10</text>
<text x="103.2" y="129.5" transform="rotate(90 103.2 129.5)">XP13</text>
<text x="122.7" y="129.1" transform="rotate(90 122.7 129.1)">XP6</text>
<text x="31.7" y="135">УШЯИ.685622.151</text>
<text x="53.3" y="132.3" transform="rotate(90 53.3 132.3)">XP7</text>
<text x="5.1" y="140.6" transform="rotate(90 5.1 140.6)">&quot;B&quot;</text>
<text x="11.1" y="142.6" transform="rotate(90 11.1 142.6)">XS7</text>
<text x="15.4" y="143.5" transform="rotate(90 15.4 143.5)">Коммутатор УШЯИ.468213.010Э</text>
<text x="5.1" y="148" transform="rotate(90 5.1 148)">&quot;B' &quot;</text>
<text x="46" y="149.7" transform="rotate(90 46 149.7)">1</text>
<text x="53.3" y="149.7" transform="rotate(90 53.3 149.7)">1</text>
<text x="60.5" y="147.9" transform="rotate(90 60.5 147.9)">УШЯИ.411618.020</text>
<text x="62.3" y="148.7" transform="rotate(90 62.3 148.7)">измеритель (B)</text>
<text x="11.1" y="151" transform="rotate(90 11.1 151)">XS8</text>
<text x="23.2" y="152.1" transform="rotate(90 23.2 152.1)">1</text>
<text x="23.2" y="155.1" transform="rotate(90 23.2 155.1)">2</text>
<text x="46" y="152.1" transform="rotate(90 46 152.1)">2</text>
<text x="46" y="154.5" transform="rotate(90 46 154.5)">3</text>
<text x="53.3" y="152.1" transform="rotate(90 53.3 152.1)">2</text>
<text x="53.3" y="154.5" transform="rotate(90 53.3 154.5)">3</text>
<text x="64.1" y="150.8" transform="rotate(90 64.1 150.8)">Источник-</text>
<text x="68.9" y="154.3" transform="rotate(90 68.9 154.3)">XP101</text>
<text x="75.5" y="154.1" transform="rotate(90 75.5 154.1)">XS13</text>
<text x="83.3" y="150.4" transform="rotate(90 83.3 150.4)">20</text>
<text x="91.7" y="154.1" transform="rotate(90 91.7 154.1)">XS12</text>
<text x="97.2" y="154.7" transform="rotate(90 97.2 154.7)">XP11</text>
<text x="5.1" y="156.8" transform="rotate(90 5.1 156.8)">Bgrd</text>
<text x="11.1" y="159" transform="rotate(90 11.1 159)">XS10</text>
<text x="23.2" y="157.5" transform="rotate(90 23.2 157.5)">5</text>
<text x="31.7" y="160.9">УШЯИ.685621.524</text>
<text x="46" y="156.9" transform="rotate(90 46 156.9)">4</text>
<text x="47.2" y="158.2" transform="rotate(90 47.2 158.2)">=A2-XS1</text>
<text x="53.3" y="156.9" transform="rotate(90 53.3 156.9)">4</text>
<text x="55.6" y="157.9" transform="rotate(90 55.6 157.9)">XP401</text>
<text x="73.7" y="159.9" transform="rotate(90 73.7 159.9)">A5.2</text>
<text x="78" y="157.9">УШЯИ.685623.161</text>
<text x="118.2" y="163.2" transform="rotate(90 118.2 163.2)">УШЯИ. 467444.102-01</text>
<text x="120" y="166.3" transform="rotate(90 120 166.3)">Контроллер</text>
<text x="132.6" y="165.9" transform="rotate(90 132.6 165.9)">УШЯИ.467859.022</text>
<text x="5.1" y="172.5" transform="rotate(90 5.1 172.5)">&quot;S&quot;</text>
<text x="11.1" y="173.9" transform="rotate(90 11.1 173.9)">XS9</text>
<text x="134.4" y="169.7" transform="rotate(90 134.4 169.7)">Дисплей</text>
<text x="60.5" y="174.3" transform="rotate(90 60.5 174.3)">УШЯИ.411618.020-01</text>
<text x="62.3" y="176.4" transform="rotate(90 62.3 176.4)">измеритель (S)</text>
<text x="64.1" y="178.4" transform="rotate(90 64.1 178.4)">Источник-</text>
<text x="83.3" y="179.3" transform="rotate(90 83.3 179.3)">20</text>
<text x="5.1" y="184" transform="rotate(90 5.1 184)">&quot;УК&quot;</text>
<text x="23.2" y="181.6" transform="rotate(90 23.2 181.6)">3</text>
<text x="23.2" y="184" transform="rotate(90 23.2 184)">4</text>
<text x="46" y="181" transform="rotate(90 46 181)">1</text>
<text x="46" y="183.4" transform="rotate(90 46 183.4)">4</text>
<text x="47.2" y="184.7" transform="rotate(90 47.2 184.7)">=A2-XS2</text>
<text x="53.3" y="181" transform="rotate(90 53.3 181)">1</text>
<text x="53.3" y="183.4" transform="rotate(90 53.3 183.4)">4</text>
<text x="55.6" y="184.9" transform="rotate(90 55.6 184.9)">XP401</text>
<text x="68.9" y="183.1" transform="rotate(90 68.9 183.1)">XP101</text>
<text x="75.5" y="183" transform="rotate(90 75.5 183)">XS15</text>
<text x="91.7" y="183" transform="rotate(90 91.7 183)">XS14</text>
<text x="97.2" y="183.6" transform="rotate(90 97.2 183.6)">XP12</text>
<text x="11.1" y="187.1" transform="rotate(90 11.1 187.1)">XS6</text>
<text x="31.7" y="187.4">УШЯИ.685621.555</text>
<text x="73.7" y="188.1" transform="rotate(90 73.7 188.1)">A7.1</text>
<text x="77.4" y="186.1">УШЯИ.685623.161</text>
<text x="26.8" y="195.4" transform="rotate(90 26.8 195.4)">A2.1</text>
<text x="2.5" y="208.4" transform="rotate(90 2.5 208.4)">Утв.</text>
<text x="4.9" y="208.4" transform="rotate(90 4.9 208.4)">Н. контр.</text>
<text x="7.3" y="208.4" transform="rotate(90 7.3 208.4)">Согл.</text>
<text x="9.7" y="208.4" transform="rotate(90 9.7 208.4)">Т. контр.</text>
<text x="12.1" y="208.4" transform="rotate(90 12.1 208.4)">Пров.</text>
<text x="14.5" y="208.4" transform="rotate(90 14.5 208.4)">Разраб.</text>
<text x="16.9" y="208.4" transform="rotate(90 16.9 208.4)">Изм. Лист</text>
<text x="98.3" y="204.3" transform="rotate(90 98.3 204.3)">GND</text>
<text x="100.8" y="204.3" transform="rotate(90 100.8 204.3)">OUT_MEAS</text>
<text x="103.2" y="204.3" transform="rotate(90 103.2 204.3)">GND</text>
<text x="105.6" y="204.3" transform="rotate(90 105.6 204.3)">START_EXT</text>
<text x="77.9" y="215.9" transform="rotate(90 77.9 215.9)">6</text>
<text x="80.3" y="215.9" transform="rotate(90 80.3 215.9)">4</text>
<text x="82.7" y="215.9" transform="rotate(90 82.7 215.9)">3</text>
<text x="85.1" y="215.9" transform="rotate(90 85.1 215.9)">2</text>
<text x="87.5" y="215.9" transform="rotate(90 87.5 215.9)">1</text>
<text x="89.3" y="214.9" transform="rotate(90 89.3 214.9)">XP18</text>
<text x="98.3" y="215.9" transform="rotate(90 98.3 215.9)">4</text>
<text x="100.8" y="215.9" transform="rotate(90 100.8 215.9)">3</text>
<text x="103.2" y="215.9" transform="rotate(90 103.2 215.9)">2</text>
<text x="105.6" y="215.9" transform="rotate(90 105.6 215.9)">1</text>
<text x="107.4" y="214.9" transform="rotate(90 107.4 214.9)">XP14</text>
<text x="123.6" y="215.3" transform="rotate(90 123.6 215.3)">XP9</text>
<text x="127.8" y="212.9" transform="rotate(90 127.8 212.9)">A1.1</text>
<text x="2.7" y="217.5" transform="rotate(90 2.7 217.5)">Петрович</text>
<text x="5.1" y="217.5" transform="rotate(90 5.1 217.5)">Талаева</text>
<text x="7.5" y="217.5" transform="rotate(90 7.5 217.5)">Голод</text>
<text x="12.4" y="217.5" transform="rotate(90 12.4 217.5)">Лисенков</text>
<text x="14.8" y="217.5" transform="rotate(90 14.8 217.5)">Грицев</text>
<text x="16.9" y="218.5" transform="rotate(90 16.9 218.5)">№ докум.</text>
<text x="89.3" y="220.9" transform="rotate(90 89.3 220.9)">XS19</text>
<text x="107.4" y="220.9" transform="rotate(90 107.4 220.9)">XS18</text>
<text x="114.6" y="216.4" transform="rotate(90 114.6 216.4)">4</text>
<text x="117" y="216.4" transform="rotate(90 117 216.4)">3</text>
<text x="119.4" y="216.4" transform="rotate(90 119.4 216.4)">2</text>
<text x="121.8" y="216.4" transform="rotate(90 121.8 216.4)">1</text>
<text x="123.6" y="220.9" transform="rotate(90 123.6 220.9)">XS16</text>
<text x="137.4" y="216.4" transform="rotate(90 137.4 216.4)">A6.1</text>
<text x="77.9" y="222.5" transform="rotate(90 77.9 222.5)">6</text>
<text x="77.9" y="227.7" transform="rotate(90 77.9 227.7)">GND</text>
<text x="80.3" y="222.5" transform="rotate(90 80.3 222.5)">4</text>
<text x="80.3" y="226.2" transform="rotate(90 80.3 226.2)">WRONG</text>
<text x="82.7" y="222.5" transform="rotate(90 82.7 222.5)">3</text>
<text x="82.7" y="225.5" transform="rotate(90 82.7 225.5)">OT_MEAS</text>
<text x="85.1" y="222.5" transform="rotate(90 85.1 222.5)">2</text>
<text x="85.1" y="226.2" transform="rotate(90 85.1 226.2)">START</text>
<text x="87.5" y="222.5" transform="rotate(90 87.5 222.5)">1</text>
<text x="94.7" y="222.4" transform="rotate(90 94.7 222.4)">УШЯИ.685621.510</text>
<text x="98.3" y="222.5" transform="rotate(90 98.3 222.5)">4</text>
<text x="100.8" y="222.5" transform="rotate(90 100.8 222.5)">3</text>
<text x="103.2" y="222.5" transform="rotate(90 103.2 222.5)">2</text>
<text x="105.6" y="222.5" transform="rotate(90 105.6 222.5)">1</text>
<text x="111" y="222.4" transform="rotate(90 111 222.4)">УШЯИ.685621.558</text>
<text x="114.6" y="222.5" transform="rotate(90 114.6 222.5)">4</text>
<text x="117" y="222.5" transform="rotate(90 117 222.5)">3</text>
<text x="119.4" y="222.5" transform="rotate(90 119.4 222.5)">2</text>
<text x="121.8" y="222.5" transform="rotate(90 121.8 222.5)">1</text>
<text x="16.9" y="228.6" transform="rotate(90 16.9 228.6)">Подп.</text>
<text x="87.5" y="228" transform="rotate(90 87.5 228)">+5V</text>
<text x="114.6" y="228.3" transform="rotate(90 114.6 228.3)">Rx-</text>
<text x="117" y="228" transform="rotate(90 117 228)">Rx+</text>
<text x="119.4" y="228.3" transform="rotate(90 119.4 228.3)">Tx-</text>
<text x="121.8" y="228.1" transform="rotate(90 121.8 228.1)">Tx+</text>
<text x="123" y="232.9" transform="rotate(90 123 232.9)">XS17</text>
<text x="16.9" y="234.8" transform="rotate(90 16.9 234.8)">Дата</text>
<text x="76.7" y="238.1" transform="rotate(90 76.7 238.1)">6</text>
<text x="79.1" y="238.1" transform="rotate(90 79.1 238.1)">4</text>
<text x="81.5" y="238.1" transform="rotate(90 81.5 238.1)">3</text>
<text x="83.9" y="238.1" transform="rotate(90 83.9 238.1)">2</text>
<text x="86.3" y="238.1" transform="rotate(90 86.3 238.1)">1</text>
<text x="88.7" y="234.1" transform="rotate(90 88.7 234.1)">XS20</text>
<text x="101.3" y="238" transform="rotate(90 101.3 238)">XSW2</text>
<text x="106.2" y="238" transform="rotate(90 106.2 238)">XSW1</text>
<text x="113.4" y="236.9" transform="rotate(90 113.4 236.9)">6</text>
<text x="115.8" y="236.9" transform="rotate(90 115.8 236.9)">3</text>
<text x="117" y="238.9" transform="rotate(90 117 238.9)">&quot;ETHERNET&quot;</text>
<text x="118.2" y="236.9" transform="rotate(90 118.2 236.9)">2</text>
<text x="120.6" y="236.9" transform="rotate(90 120.6 236.9)">1</text>
<text x=".6" y="244" transform="rotate(90 .6 244)">Копировал</text>
<text x="86.3" y="241.7" transform="rotate(90 86.3 241.7)">&quot;</text>
<text x="99.5" y="243.6" transform="rotate(90 99.5 243.6)">&quot;ИЗМЕРЕНИЕ&quot;</text>
<text x="104.4" y="243.5" transform="rotate(90 104.4 243.5)">&quot;ПУСК&quot;</text>
<text x="10.2" y="249.5" transform="rotate(90 10.2 249.5)">прнципиальная</text>
<text x="12.1" y="246.7" transform="rotate(90 12.1 246.7)">Схема электрическая</text>
<text x="86.3" y="246.9" transform="rotate(90 86.3 246.9)">&quot;</text>
<text x="9.7" y="274.3" transform="rotate(90 9.7 274.3)">Лист</text>
<text x="19.3" y="274.8" transform="rotate(90 19.3 274.8)">Лит.</text>
<text x=".6" y="277.7" transform="rotate(90 .6 277.7)">Формат А4x3</text>
<text x="9.7" y="280.1" transform="rotate(90 9.7 280.1)">1</text>
<text x="19.3" y="282" transform="rotate(90 19.3 282)">Масса</text>
<text x="9.7" y="283.9" transform="rotate(90 9.7 283.9)">Листов</text>
<text x="9.7" y="291.6" transform="rotate(90 9.7 291.6)">2</text>
<text x="19.3" y="288.7" transform="rotate(90 19.3 288.7)">Масштаб</text>
</g>
<g font-size="1.3">
<text x="60" y="13" transform="rotate(90 60 13)">(0V)</text>
<text x="60" y="24.3" transform="rotate(90 60 24.3)">(+)</text>
<text x="60" y="28.7" transform="rotate(90 60 28.7)">(-)</text>
</g>
</svg>
